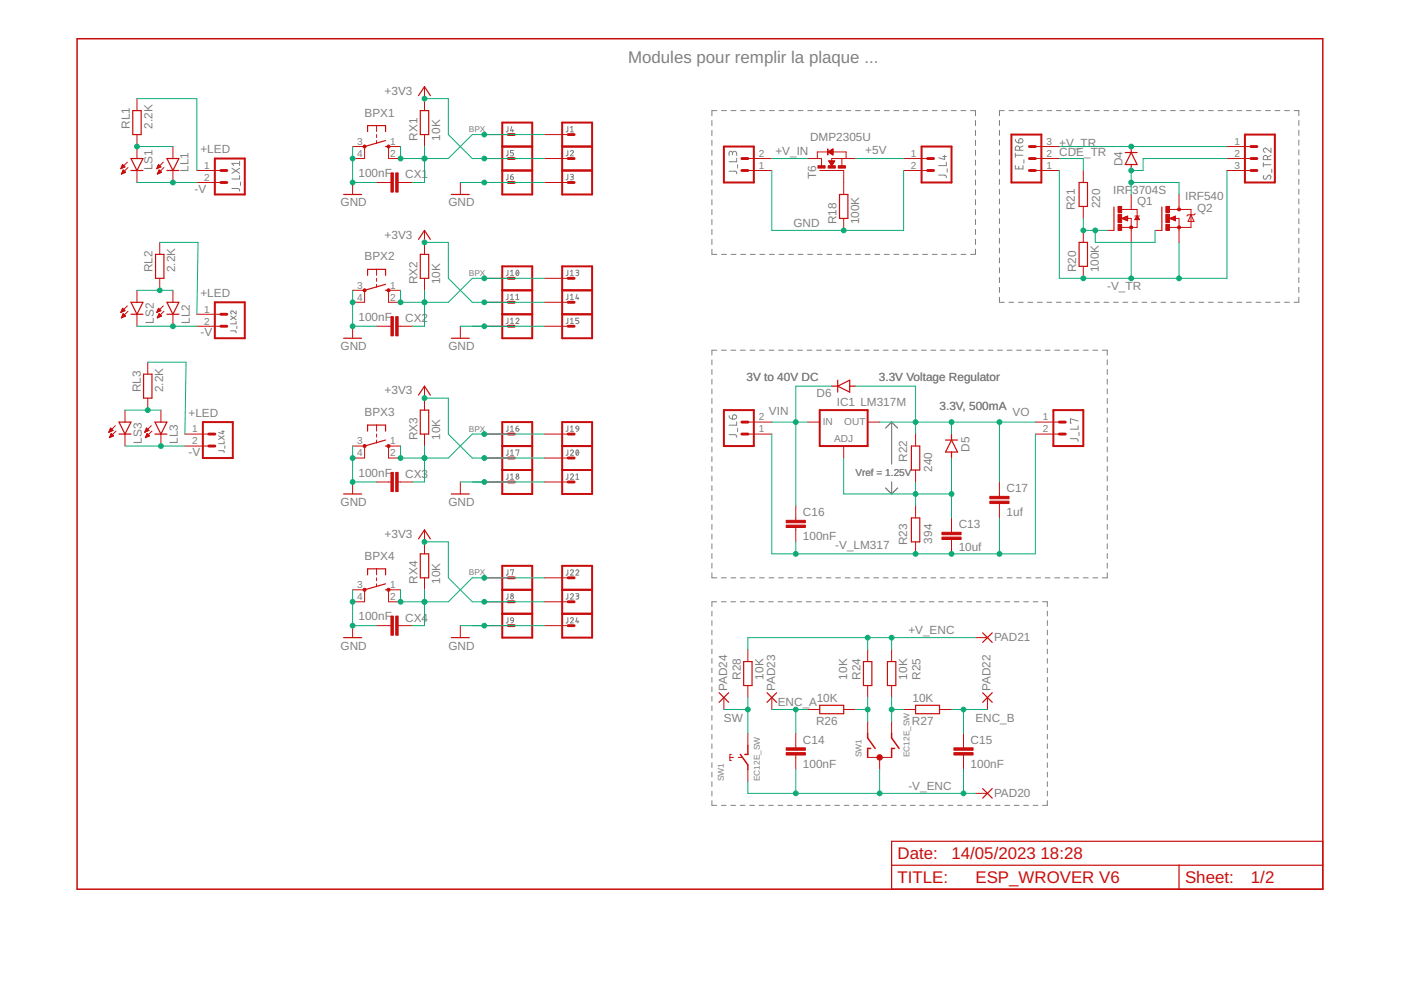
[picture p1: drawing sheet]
<svg xmlns="http://www.w3.org/2000/svg" width="297mm" height="210mm" viewBox="0 0 297 210" stroke-linecap="round" stroke-linejoin="round" font-family="sans-serif">
<g fill="none" stroke="#808080" stroke-width=".21">
<path d="M49.2 40h1.4l.2 .5M49.2 35.7l1.6 1M50.8 34.2v.9M50.8 37.2v.8h-1.6M50.8 35.7l-1.6 1M50.8 34.6h-1.6l.3 .5M51 38.6v.7M107.7 26.8v1l-.4 .2M107.7 31.9v1l-.4 .1M107.7 37v1l-.4 .1M108.2 37.5h.4a.31 .31 0 0 1 .3 .3 .31 .31 0 0 1-.4 .3 .31 .31 0 0 1-.3-.3zM108.5 26.8l-.3 .9h.7"/>
<path d="M108.7 27.5v.5M108.8 37l-.3 .1-.3 .4M108.9 31.9h-.7v.5h.4a.32 .32 0 0 1 .3 .3 .32 .32 0 0 1-.3 .3h-.4M120.4 26.8v1l-.4 .2M120.4 31.9v1l-.4 .1M120.4 37v1l-.4 .1M120.9 32.2a.31 .31 0 0 1 .5-.3 .31 .31 0 0 1 .1 .5l-.6 .6h.7M120.9 37h.5l.2 .2-.2 .3h-.3M120.9 28h.7M120.9 27.1l.4-.3v1.2M121.3 37.5l.2 .1v.4l-.6 .1M150.9 25.5v1.1"/>
<path d="M150.9 27.6v1.1M150.9 29.7v1.1M150.9 31.8v1.1M150.9 34v1M150.9 36v1.1M150.9 38.1v1.1M152 23.5h-1.1v1.1M153 23.5h1M154.6 36.3h1.4l.2 .5M155 23.5h1M155.3 32.5a.44 .44 0 0 1 .4-.4 .44 .44 0 0 1 .5 .4v.5M155.3 32.8v-.4a.36 .36 0 0 0-.4-.3 .36 .36 0 0 0-.3 .3v.6"/>
<path d="M156.2 33.5v.8h-1.6M156.4 34.9v.7M157 23.5h1.1M159.1 23.5h1M161.1 23.5h1M163.1 23.5h1.1M165.2 23.5h1M167.2 23.5h1M169.2 23.5h1M171.3 23.5h1M173.3 23.5h1M175.3 23.5h1"/>
<path d="M177.4 23.5h1M179.4 23.5h1M181.4 23.5h1M183.4 23.5h1.1M185.5 23.5h1M187.5 23.5h1M189.5 23.5h1.1M191.6 23.5h1M193.6 23.5h1M195.6 23.5h1.1M197.7 23.5h1M199 37.1l1.4 .1 .2 .5"/>
<path d="M199.7 23.5h1M199.9 33.2h.7M200.3 32.9v.9l-1.3-.3M200.6 34.4v.7h-1.6M200.8 35.8v.7M201.7 23.5h1.1M203.8 23.5h1M205.8 23.5h1v1.1M206.8 25.5v1.1M206.8 27.6v1.1M206.8 29.7v1.1M206.8 31.8v1.1"/>
<path d="M206.8 34v1M206.8 36v1.1M206.8 38.1v1.1M211.9 25.5v1.1M211.9 27.6v1.1M211.9 29.7v1.1M211.9 31.8v1.1M211.9 33.9v1M211.9 35.9v1.1M211.9 38v1.1M212.9 23.5h-1v1M213.9 23.5h1"/>
<path d="M215.3 29.6l.3 .6 .4 .1M215.3 35.1v.7h1.6v-.7M215.3 32.5v.9M215.3 32.9h1.6M215.9 23.5h1M216 35.3v.5M216.1 29.5a.46 .46 0 0 1 .7 .1 .46 .46 0 0 1-.3 .7h-.5zM216.2 31.9v-.5a.46 .46 0 0 0-.5-.5 .46 .46 0 0 0-.4 .5v.5h1.6M216.9 30.9l-.7 .4M217.1 33.9v.7M217.9 23.5h1M220 23.5h1"/>
<path d="M222 23.5h1M224 23.5h1M226 23.5h1M228 23.5h1M230 23.5h1.1M232.1 23.5h1M234.1 23.5h1M236.1 23.5h1M238.1 23.5h1M240.1 23.5h1M242.1 23.5h1M244.1 23.5h1.1"/>
<path d="M246.1 23.5h1.1M248.2 23.5h1M250.2 23.5h1M252.2 23.5h1M254.2 23.5h1M256.2 23.5h1M258.3 23.5h1M260.3 23.5h1M262.3 23.5h1M264.3 23.5h1M266.3 23.5h1M267.8 34.9h1.7"/>
<path d="M267.8 34.5v.9M268 37.2l-.1 .6 .3 .2 .2-.1 .6-.8a.47 .47 0 0 1 .5 .4 .47 .47 0 0 1-.3 .5M268.3 23.5h1M268.8 33.8v-.4a.46 .46 0 0 0-.5-.4 .46 .46 0 0 0-.5 .4v.4h1.7M269.5 31.4v.9l-.9-.8a.44 .44 0 0 0-.7 .2 .44 .44 0 0 0 .3 .6M269.5 33l-.7 .3M269.6 35.9v.7M270.3 23.5h1.1M272.4 23.5h1M274.4 23.5h1v1M275.4 25.5v1.1M275.4 27.6v1.1"/>
<path d="M275.4 29.7v1.1M275.4 31.8v1.1M275.4 33.9v1M275.4 35.9v1.1M275.4 38v1.1M107.7 57.3v1l-.4 .1M108.2 58.4h.7M108.2 57.6l.4-.3v1.1M109.5 57.4l.1-.1a.57 .57 0 0 1 .4 .6 .57 .57 0 0 1-.4 .5l-.2-.5zM110 57.6l-.5 .6M120.4 57.3v1l-.4 .1M120.9 58.4h.7"/>
<path d="M120.9 57.6l.4-.3v1.1M122.1 57.3h.5l.1 .2-.1 .3h-.4M122.4 57.8l.3 .1v.4l-.6 .1M150.9 40.2v1.1M150.9 42.3v1.1M150.9 44.4v1.1M150.9 46.5v1.1M150.9 48.6v1.1M150.9 50.7v1.1M150.9 52.8v1.1h1.1M153 53.9h1M155 53.9h1"/>
<path d="M157 53.9h1.1M159.1 53.9h1M161.1 53.9h1M163.1 53.9h1.1M165.2 53.9h1M167.2 53.9h1M169.2 53.9h1M171.3 53.9h1M173.3 53.9h1M175.3 53.9h1M177.4 53.9h1M179.4 53.9h1"/>
<path d="M181.4 53.9h1M183.4 53.9h1.1M185.5 53.9h1M187.5 53.9h1M189.5 53.9h1.1M191.6 53.9h1M193.6 53.9h1M195.6 53.9h1.1M197.7 53.9h1M199.7 53.9h1M201.7 53.9h1.1M203.8 53.9h1"/>
<path d="M206.8 40.2v1.1M206.8 42.3v1.1M206.8 44.4v1.1M206.8 46.5v1.1M206.8 48.6v1.1M206.8 50.7v1.1M206.8 52.8v1.1h-1M211.9 40.1v1.1M211.9 42.2v1.1M211.9 44.3v1M211.9 46.4v1M211.9 48.4v1.1"/>
<path d="M211.9 50.5v1.1M211.9 52.6v1.1M211.9 54.7v1.1M211.9 56.8v1M211.9 58.8v1.1M275.4 40.1v1.1M275.4 42.2v1.1M275.4 44.3v1M275.4 46.4v1M275.4 48.4v1.1M275.4 50.5v1.1M275.4 52.6v1.1"/>
<path d="M275.4 54.7v1.1M275.4 56.8v1M275.4 58.8v1.1M48.9 70.1l1 .1 .2 .3M48.9 67l1.2 .8M50.1 65.9v.7l-.7-.6a.33 .33 0 0 0-.5 .1 .33 .33 0 0 0 .2 .5M50.1 68.1v.6h-1.2M50.1 67l-1.2 .8M50.2 69.2v.5M107.7 62.4v1l-.4 .1M107.7 67.5v.9l-.4 .2M108.2 62.6l.4-.2v1.1"/>
<path d="M108.2 67.7l.4-.2v1.1M108.2 63.5h.7M108.2 68.6h.7M109.4 67.7a.31 .31 0 0 1 .4-.2 .31 .31 0 0 1 .1 .5l-.5 .6h.6M109.4 63.5h.6M109.4 62.6l.3-.2v1.1M120.4 62.4v1l-.4 .1M120.4 67.5v.9l-.4 .2M120.9 63.5h.7M120.9 68.6h.7M120.9 62.6l.4-.2v1.1M120.9 67.7l.4-.2v1.1"/>
<path d="M122.3 62.4l-.2 .9h.6M122.5 63v.5M122.7 67.5h-.6v.5h.4a.32 .32 0 0 1 .2 .3 .32 .32 0 0 1-.2 .3h-.4M150.9 76.3v1M150.9 78.4v1M152 74.3h-1.1v1M153 74.3h1M155 74.3h1M157 74.3h1M159 74.3h1M161 74.3h1.1M163 74.3h1.1"/>
<path d="M165.1 74.3h1M167.1 74.3h1M169.1 74.3h1M171.1 74.3h1M173.1 74.3h1.1M175.2 74.3h1M177.2 74.3h1M179.2 74.3h1M181.2 74.3h1M183.2 74.3h1.1M185.3 74.3h1M187.3 74.3h1"/>
<path d="M189.3 74.3h1M191.3 74.3h1M193.3 74.3h1.1M195.4 74.3h1M197.4 74.3h1M199.4 74.3h1M201.4 74.3h1M203.4 74.3h1.1M205.5 74.3h1M207.5 74.3h1M209.5 74.3h1M211.5 74.3h1"/>
<path d="M211.9 60.9v1.1M211.9 63v1.1h1M213.5 74.3h1.1M213.9 64.1h1M215.6 74.3h1M215.9 64.1h1M217.6 74.3h1M217.9 64.1h1M219.6 74.3h1M220 64.1h1M221.6 74.3h1M222 64.1h1"/>
<path d="M223.6 74.3h1.1M224 64.1h1M225.7 74.3h1M226 64.1h1M227.7 74.3h1M228 64.1h1M229.7 74.3h1M230 64.1h1.1M231.7 74.3h1M232.1 64.1h1M233.7 74.3h1.1v1M234.1 64.1h1"/>
<path d="M234.8 76.3v1M234.8 78.4v1M236.1 64.1h1M238.1 64.1h1M240.1 64.1h1M242.1 64.1h1M244.1 64.1h1.1M246.1 64.1h1.1M248.2 64.1h1M250.2 64.1h1M252.2 64.1h1M254.2 64.1h1"/>
<path d="M256.2 64.1h1M258.3 64.1h1M260.3 64.1h1M262.3 64.1h1M264.3 64.1h1M266.3 64.1h1M268.3 64.1h1M270.3 64.1h1.1M272.4 64.1h1M275.4 60.9v1.1M275.4 63v1.1h-1M46.4 95.5l1 .1 .1 .3"/>
<path d="M46.4 92.4l1.1 .8M47 91.5h.5M47.3 91.3v.7l-.9-.3M47.5 93.5v.6h-1.1M47.5 92.4l-1.1 .8M47.7 94.5v.6M107.7 90.3v1l-.4 .2M107.7 95.4v1l-.4 .1M108.2 91.5h.7M108.2 90.6l.4-.3v1.2M108.2 95.7l.4-.3v1.1M108.2 96.5h.7"/>
<path d="M109.4 90.8h.4a.31 .31 0 0 1 .2 .4 .31 .31 0 0 1-.3 .2 .31 .31 0 0 1-.3-.3zM109.4 95.5v-.1h.6l-.3 1.1M109.9 90.3l-.3 .1-.2 .4M120.4 90.3v1l-.4 .2M120.4 95.4v1l-.4 .1M120.9 95.7a.31 .31 0 0 1 .5-.3 .31 .31 0 0 1 .1 .5l-.6 .6h.7M120.9 91.5h.7M120.9 90.6l.4-.3v1.2M122.2 90.4h.4l.1 .6-.5-.1zM122.2 95.5l.1-.1a.57 .57 0 0 1 .4 .6 .57 .57 0 0 1-.4 .5l-.2-.5zM122.7 95.7l-.5 .6M122.7 91l-.2 .4-.3 .1"/>
<path d="M150.9 80.4v1M150.9 82.5v1M150.9 84.5v1.1M150.9 86.6v1M150.9 88.6v1.1M150.9 90.7v1M150.9 92.7v1.1M150.9 94.8v1M150.9 96.8v1.1M150.9 98.9v1M154.6 92.2h1.4l.2 .5M154.6 88.1l.1 .5 .6 .3"/>
<path d="M155.4 88.1a.46 .46 0 0 1 .7 .1 .46 .46 0 0 1-.4 .7h-.4zM156.2 89.4v.7h-1.6M156.4 90.8v.7M189 89.5v8.9M189 89.5l1.3 1.3M189 89.5l-1.2 1.3M226.9 93h1.4l.3 .2v.4M228.6 90.3v.7h-1.7M228.6 89.3l-1.7-.5v.9h.2M228.8 91.7v.7M234.8 80.4v1M234.8 82.5v1"/>
<path d="M234.8 84.5v1.1M234.8 86.6v1M234.8 88.6v1.1M234.8 90.7v1M234.8 92.7v1.1M234.8 94.8v1M234.8 96.8v1.1M234.8 98.9v1M107.7 100.5v1l-.4 .1M108.2 100.7l.4-.2v1.1M108.2 101.6h.7M120.4 100.5v1l-.4 .1"/>
<path d="M120.9 100.7a.31 .31 0 0 1 .5-.2 .31 .31 0 0 1 .1 .5l-.6 .6h.7M122.1 101.6h.6M122.1 100.7l.3-.2v1.1M150.9 100.9v1.1M150.9 103v1M150.9 105v1.1M150.9 107.1v1M150.9 109.1v1.1M150.9 111.2v1M150.9 113.2v1.1M150.9 115.3v1.1M150.9 117.3v1.1"/>
<path d="M150.9 119.4v1.1M187.8 103.5l1.2 1.2M189 102.2v2.5M190.3 103.5l-1.3 1.2M234.8 100.9v1.1M234.8 103v1M234.8 105v1.1M234.8 107.1v1M234.8 109.1v1.1M234.8 111.2v1M234.8 113.2v1.1M234.8 115.3v1.1"/>
<path d="M234.8 117.3v1.1M234.8 119.4v1.1M107.7 120.8v1l-.4 .1M107.7 125.9v1l-.4 .1M107.7 131v.9l-.4 .2M108.2 120.9v-.1h.7l-.3 1.1M108.3 131.1l.2-.1h.3l.1 .6h-.5zM108.9 131.6l-.1 .3-.4 .2M120.4 120.8v1l-.4 .1M120.4 125.9v1l-.4 .1M120.4 131v.9l-.4 .2M120.9 121.1a.31 .31 0 0 1 .5-.3 .31 .31 0 0 1 .1 .5l-.6 .6h.7"/>
<path d="M120.9 126.1a.31 .31 0 0 1 .5-.2 .31 .31 0 0 1 .1 .5l-.6 .6h.7M120.9 131.2a.31 .31 0 0 1 .5-.2 .31 .31 0 0 1 .1 .4l-.6 .7h.7M122.1 121.1a.31 .31 0 0 1 .4-.3 .31 .31 0 0 1 .1 .5l-.5 .6h.6M122.1 125.9h.5l.1 .2-.1 .2-.4 .1M122.3 131l-.2 .8h.6M122.4 126.4l.3 .1v.4l-.6 .1M122.5 131.6v.5M150.9 121.5v1h1.1M150.9 129.6v1M150.9 131.6v1M150.9 133.6v1M150.9 135.6v1"/>
<path d="M150.9 137.6v1M150.9 139.6v1M151.9 127.6h-1v1M153 122.5h1M153 127.6h.9M154.9 127.6h1.1M155 122.5h1M157 127.6h.9M157 122.5h1M159 127.6h1M159 122.5h1M161 127.6h1"/>
<path d="M161 122.5h1.1M163 127.6h1M163 122.5h1.1M165 127.6h1M165.1 122.5h1M167 127.6h1M167.1 122.5h1M169 127.6h1M169.1 122.5h1M171 127.6h1M171.1 122.5h1M173 127.6h1"/>
<path d="M173.1 122.5h1.1M175 127.6h1M175.2 122.5h1M177 127.6h1M177.2 122.5h1M179 127.6h1M179.2 122.5h1M181 127.6h1M181.2 122.5h1M183 127.6h1M183.2 122.5h1.1M185 127.6h1"/>
<path d="M185.3 122.5h1M187 127.6h1M187.3 122.5h1M189 127.6h1M189.3 122.5h1M191 127.6h1M191.3 122.5h1M193 127.6h1M193.3 122.5h1.1M195 127.6h1M195.4 122.5h1M197 127.6h1"/>
<path d="M197.4 122.5h1M199 127.6h1M199.4 122.5h1M201 127.6h1M201.4 122.5h1M203 127.6h1M203.4 122.5h1.1M205 127.6h1M205.5 122.5h1M207 127.6h1M207.5 122.5h1M209 127.6h1"/>
<path d="M209.5 122.5h1M211 127.6h1M211.5 122.5h1M213 127.6h1M213.5 122.5h1.1M215 127.6h1M215.6 122.5h1M217 127.6h1M217.6 122.5h1M219.1 127.6h.9M219.6 122.5h1M221 127.6h1.1v1"/>
<path d="M221.6 122.5h1M222.1 129.6v1M222.1 131.6v1M222.1 133.6v1M222.1 135.6v1M222.1 137.6v1M222.1 139.6v1M223.6 122.5h1.1M225.7 122.5h1M227.7 122.5h1M229.7 122.5h1M231.7 122.5h1"/>
<path d="M234.8 121.5v1h-1.1M150.9 141.6v1M150.9 143.6v1.1M150.9 145.6v1.1M150.9 147.7v1M150.9 149.7v1M150.9 151.7v1M150.9 153.7v1M150.9 155.7v1M150.9 157.7v1M150.9 159.7v1M222.1 141.6v1"/>
<path d="M222.1 143.6v1.1M222.1 145.6v1.1M222.1 147.7v1M222.1 149.7v1M222.1 151.7v1M222.1 153.7v1M222.1 155.7v1M222.1 157.7v1M222.1 159.7v1M150.9 161.7v1M150.9 163.7v1M150.9 165.7v1.1"/>
<path d="M150.9 167.7v1.1M150.9 169.8v1h1M153 170.8h.9M154.9 170.8h1.1M157 170.8h.9M159 170.8h1M161 170.8h1M163 170.8h1M165 170.8h1M167 170.8h1M169 170.8h1M171 170.8h1"/>
<path d="M173 170.8h1M175 170.8h1M177 170.8h1M179 170.8h1M181 170.8h1M183 170.8h1M185 170.8h1M187 170.8h1M189 170.8h1M191 170.8h1M193 170.8h1M195 170.8h1"/>
<path d="M197 170.8h1M199 170.8h1M201 170.8h1M203 170.8h1M205 170.8h1M207 170.8h1M209 170.8h1M211 170.8h1M213 170.8h1M215 170.8h1M217 170.8h1M219.1 170.8h.9"/>
<path d="M222.1 161.7v1M222.1 163.7v1M222.1 165.7v1.1M222.1 167.7v1.1M222.1 169.8v1h-1.1"/>
<circle cx="109.7" cy="100.7" r=".26"/>
<circle cx="109.7" cy="101.3" r=".31"/>
<circle cx="108.6" cy="126.1" r=".26"/>
<circle cx="108.6" cy="126.7" r=".31"/>
</g>
<g fill="none" stroke="#c90d0c" stroke-width=".21">
<path d="M90 18.4v5.1M25.7 35.6h.2M25.7 35.5h.5M25.8 35.4h.7M25.8 36.9h.1M25.8 35.3h.6M25.8 36.7h.3M25.9 35.2h.4M25.9 36.6h.5M25.9 36.5h.7M25.9 35.1h.3M26 34.9h.1"/>
<path d="M26 36.4h.5M26 34.9l.5 .5-.9 .4zM26 36.3h.4M26.1 36.1h.1M26.1 36l.5 .5-.9 .4zM27 34.4l-1.4 1.4M27.1 35.5l-1.4 1.4M29 20.9v2.6M29 28.5v5.1M29 36.2v2.5M33.3 35.6h.2M33.3 35.5h.5"/>
<path d="M33.4 35.4h.7M33.4 36.9h.1M33.4 36.7h.4M33.4 35.3h.6M33.5 35.2h.4M33.5 36.6h.6M33.5 36.5h.7M33.5 35.1h.3M33.6 34.9h.1M33.6 36.4h.5M33.6 34.9l.5 .5-.9 .4zM33.6 36.3h.4"/>
<path d="M33.7 36.1h.1M33.7 36l.5 .5-.8 .4zM34.6 34.4l-1.4 1.4M34.8 35.5l-1.4 1.4M36.7 31.1v2.5M36.7 36.2v2.5M41.7 36.2h5.1M41.7 38.7h5.1M74.8 31.1h2.5v2.5h-2.5M74.8 38.7v2.5M79.8 38.7h3.1M79.8 26.6v1.3"/>
<path d="M79.8 28.5v.7M79.8 29.8v.6M84.4 38.7h3.1M84.9 31.1h-2.5v2.5h2.5M90 28.5v2.6M97.6 38.7v2.5M102.7 33.6h5.1M102.7 38.7h5.1M102.7 28.5h5.1M115.4 33.6h5.1M115.4 38.7h5.1M115.4 28.5h5.1"/>
<path d="M158.6 36.2h5M158.6 33.6h5M171.3 33.6h2.9v1.5M173.8 36.2h5.1v5M175.6 32.2h-2.3v1.4M175.6 32.2l1-.6v1.3zM175.6 32.2h1M175.6 32.3h1M175.7 34.1h1.3l-.7 1zM175.7 32.3h.9M175.7 32.1h.9M175.8 34.2h1.1"/>
<path d="M175.8 34.3h1.1M175.9 34.4h.9M175.9 32.4h.7M175.9 32h.7M175.9 34.5h.8M176 32h.6M176 34.5h.7M176 32.4h.6M176 34.6h.7M176.1 34.7h.5M176.1 31.9h.5M176.1 32.5h.5"/>
<path d="M176.1 34.8h.5M176.1 34.8h.4M176.2 34.9h.3M176.2 32.6h.4M176.2 31.8h.4M176.2 35h.2M176.3 35.1h.1M176.3 32.7h.3M176.3 31.7h.3M176.4 31.7h.2M176.4 32.7h.2M176.5 32.8h.1"/>
<path d="M176.5 31.6h.1M176.6 32.2h2.8v1.4M178.5 33.6v1.5M181.4 33.6h-5.1v.5M191.6 36.2h5.1M191.6 33.6h5.1M219.5 36.2h5.1M219.5 33.6h5.1M219.5 31.1h5.1M229.7 36.2v2.5M260.1 36.2h5.1M260.1 33.6h5.1"/>
<path d="M260.1 31.1h5.1M33.9 51.4v2.5M33.9 59v2.6M79.8 57.1v1.3M79.8 59v.6M90 48.9v5M90 59v2.6M102.7 59h5.1M115.4 59h5.1M178.9 46.3v2.6M229.7 43.8v2.5M229.7 48.9v2.5"/>
<path d="M229.7 56.5v2.5M234.8 48.9h1.4M237.8 46.3l1.3-.5v1zM237.8 44.4h3.3v1.4M237.9 46.3h1.2M238 46.4h1.1M238.2 46.1h.9M238.3 46.5h.8M238.5 46h.6M238.6 46.6h.5M238.8 45.9h.3M238.9 46.7h.2"/>
<path d="M239 46.3h.8v5.1M239.8 41.2v3.2M240.6 45.8h1M240.6 46.5h1M240.7 46.4h.8M240.8 46.3h.6M240.9 46.1h.4M240.9 46h.4M241 45.9h.2M241.1 46.4v1.8h-3.3M241.1 45.8l.5 .8h-1zM244.9 48.9h1.4"/>
<path d="M247.9 46.3l1.3-.5v1zM248 44.4h4.5v3.8h-4.6M249.1 46.3h.9v5.1M250 41.2v3.2M252.5 45.6l.7 1.3h-1.3zM253.4 45.3l-.2 .3h-1.3l-.3 .2M25.6 66.2h.2M25.7 66h.4M25.7 65.9h.7M25.7 67.4h.1M25.8 65.8h.6M25.8 67.2h.3"/>
<path d="M25.8 65.7h.5M25.8 67.1h.5M25.9 65.6h.3M25.9 67h.7M26 65.4h.1M26 66.9h.5M26 65.4l.5 .5-.9 .4zM26 66.8h.4M26.1 66.7h.2M26.1 66.5h.1M26.1 66.5l-.4 .9M26.1 66.5l.5 .5"/>
<path d="M26.6 67l-.9 .4M27 64.9l-1.4 1.4M27.1 66l-1.4 1.4M29 61.6v2.5M29 66.6v2.6M31.3 76.8v2.5M33.3 66.2h.1M33.3 66h.4M33.4 65.9h.6M33.4 67.4h.1M33.4 65.8h.7M33.4 67.2h.3"/>
<path d="M33.5 65.7h.5M33.5 67.1h.5M33.5 67h.7M33.5 65.6h.3M33.6 65.4h.1M33.6 66.9h.5M33.6 66.8h.4M33.6 65.4l.5 .5-.9 .4zM33.7 66.7h.2M33.7 66.5h.1M33.7 66.5l-.3 .9M33.7 66.5l.5 .5"/>
<path d="M34.2 67l-.8 .4M34.6 64.9l-1.4 1.4M34.8 66l-1.4 1.4M36.7 61.6v2.5M36.7 66.6v2.6M41.7 66.6h5.1M41.7 69.2h5.1M74.8 61.6h2.5v2.5h-2.5M74.8 69.2v2.5M79.8 69.2h3.1M79.8 60.3v.6M84.4 69.2h3.1"/>
<path d="M84.9 61.6h-2.5v2.5h2.5M97.6 69.2v2.5M102.7 69.2h5.1M102.7 64.1h5.1M115.4 69.2h5.1M115.4 64.1h5.1M23.1 91.6h.1M23.1 91.5h.3M23.2 91.4h.5M23.2 92.7h.2M23.2 91.3h.8M23.3 91.1h.5"/>
<path d="M23.3 92.6h.4M23.3 92.5h.6M23.3 91h.4M23.4 90.9h.2M23.4 92.4h.6M23.4 90.8h.1M23.4 92.2h.5M23.5 92.1h.3M23.5 92h.2M23.6 91.9l.5 .5-.9 .4zM24 91.3l-.5-.5-.4 .9M24 91.3l-.9 .4"/>
<path d="M24.5 90.3l-1.4 1.4M24.6 91.4l-1.4 1.4M26.5 87v2.5M26.5 92v2.6M30.7 91.6h.1M30.8 91.5h.2M30.8 91.4h.5M30.8 92.7h.2M30.9 91.3h.7M30.9 91.1h.6M30.9 92.6h.4M30.9 92.5h.7"/>
<path d="M31 91h.3M31 90.9h.2M31 92.4h.6M31.1 90.8h.1M31.1 92.2h.4M31.1 92.1h.3M31.2 92h.1M31.2 91.9l.5 .5-.9 .4zM31.3 84.4v2.6M31.6 91.3l-.5-.5-.4 .9M31.6 91.3l-.9 .4M32.1 90.3l-1.4 1.4"/>
<path d="M32.2 91.4l-1.4 1.4M34.1 87v2.5M34.1 92v2.6M39.2 92h5.1M39.2 94.6h5.1M74.8 94.6h2.5v2.5h-2.5M79.8 90.1v1.3M79.8 92v.7M79.8 93.3v.6M84.9 94.6h-2.5v2.5h2.5M90 81.9v5.1M90 92v2.6"/>
<path d="M102.7 92h5.1M102.7 97.1h5.1M115.4 92h5.1M115.4 97.1h5.1M158.6 89.5h5M158.6 92h5M171.3 89.5h2.5M178.9 94.6v2.5M184 89.5h2.5M194.1 92v2.6M194.1 99.7v2.5M219.5 89.5h5.1"/>
<path d="M219.5 92h5.1M74.8 102.2v2.5M79.8 102.2h3.1M84.4 102.2h3.1M90 112.4v5M97.6 102.2v2.5M102.7 102.2h5.1M115.4 102.2h5.1M168.7 107.3v3M168.7 111.8v3.1M194.1 107.3v2.5M194.1 114.9v2.5"/>
<path d="M201.7 109.8v3.1M201.7 114.4v3M211.9 102.2v3M211.9 106.8v3M74.8 125.1h2.5v2.5h-2.5M74.8 132.7v2.5M79.8 120.6v1.3M79.8 122.5v.6M79.8 123.8v.6M79.8 132.7h3.1M84.4 132.7h3.1M84.9 125.1h-2.5v2.5h2.5"/>
<path d="M90 122.5v2.6M97.6 132.7v2.5M102.7 127.6h5.1M102.7 132.7h5.1M102.7 122.5h5.1M115.4 127.6h5.1M115.4 132.7h5.1M115.4 122.5h5.1M158.6 137.7v2.6M184 137.7v2.6M189 137.7v2.6M206.8 135.2h2.6"/>
<path d="M153.5 147.9v2.5M155.1 160h-.4v1.2h.4M158.6 145.4v2.5M158.6 155.5v2.6M163.6 147.9v2.5M168.7 155.5v3.1M171.3 150.4h2.5M178.9 150.4h2.5M184 145.4v2.5M184 153v2.5M189 145.4v2.5M189 153v2.5"/>
<path d="M191.6 150.4h2.5M199.2 150.4h2.5M204.3 155.5v3.1M209.4 147.9v2.5M154.7 160.6h.8M156.5 160.6h.8M158.6 163.1v2.6M168.7 160.1v3M184 160.6h5M186.5 160.6v2.5M204.3 160.1v3M206.8 168.2h2.6"/>
</g>
<g fill="#c90d0c" stroke="#c90d0c" stroke-width=".21">
<path d="M173.4 35.1h1.5v.5h-1.5z"/>
<path d="M175.6 35.1h1.5v.5h-1.5z"/>
<path d="M177.7 35.1h1.6v.5h-1.6z"/>
<path d="M175.5 31.6h.1v1.3h-.1z"/>
<path d="M237 47.6h.8v1.3h-.8z"/>
<path d="M237 43.8h.8v1.2h-.8z"/>
<path d="M237 45.4h.8v1.8h-.8z"/>
<path d="M166.7 111.3h4.1v.5h-4.1z"/>
<path d="M166.7 110.3h4.1v.5h-4.1z"/>
<path d="M199.7 113.9h4.1v.5h-4.1z"/>
<path d="M199.7 112.9h4.1v.5h-4.1z"/>
<path d="M209.9 106.3h4v.5h-4z"/>
<path d="M209.9 105.2h4v.5h-4z"/>
<path d="M166.7 159.6h4.1v.5h-4.1z"/>
<path d="M166.7 158.6h4.1v.5h-4.1z"/>
<path d="M202.2 159.6h4.1v.5h-4.1z"/>
<path d="M202.2 158.6h4.1v.5h-4.1z"/>
<path d="M82.9 36.7h.5v4h-.5z"/>
<path d="M83.9 36.7h.5v4h-.5z"/>
<path d="M82.9 67.1h.5v4.1h-.5z"/>
<path d="M83.9 67.1h.5v4.1h-.5z"/>
<path d="M82.9 100.2h.5v4h-.5z"/>
<path d="M83.9 100.2h.5v4h-.5z"/>
<path d="M82.9 130.6h.5v4.1h-.5z"/>
<path d="M83.9 130.6h.5v4.1h-.5z"/>
<path d="M247.2 47.6h.7v1.3h-.7z"/>
<path d="M247.2 43.8h.7v1.2h-.7z"/>
<path d="M247.2 45.4h.7v1.8h-.7z"/>
</g>
<g fill="none" stroke="#c90d0c" stroke-width=".25">
<path d="M27.8 33.6h2.5l-1.3 2.6zM27.8 36.2h2.5M28.2 23.5h1.7v5h-1.7zM35.4 36.2h2.5M35.4 33.6h2.5l-1.2 2.6zM77.9 27.9v-1.3h3.8v1.3M81.7 31.1h.7M81.7 29.8l-4.4 1.3M88.7 20.3l1.3-1.9 1.2 1.9M89.1 23.5h1.8v5h-1.8zM228.8 38.7h1.8v5.1h-1.8zM238.6 32.3h2.5"/>
<path d="M239.8 32.3l1.3 2.6h-2.5zM239.8 31.1v1.2M239.8 34.9v1.3M33 53.9h1.8v5.1h-1.8zM72.9 41.2h3.8M77.9 58.4v-1.3h3.8v1.3M88.7 50.8l1.3-1.9 1.2 1.9M89.1 53.9h1.8v5.1h-1.8zM95.7 41.2h3.8M178 41.2h1.8v5.1h-1.8zM228.8 51.4h1.8v5.1h-1.8zM236.2 43.9v5"/>
<path d="M246.3 43.9v5M27.8 64.1h2.5l-1.3 2.5zM27.8 66.6h2.5M30.4 79.3h1.8v5.1h-1.8zM35.4 66.6h2.5M35.4 64.1h2.5l-1.2 2.5zM72.9 71.7h3.8M81.7 61.6h.7M81.7 60.3l-4.4 1.3M95.7 71.7h3.8M25.2 89.5h2.6l-1.3 2.5zM25.2 92h2.6"/>
<path d="M32.9 92h2.5M32.9 89.5h2.5l-1.3 2.5zM77.9 91.4v-1.3h3.8v1.3M81.7 94.6h.7M81.7 93.3l-4.4 1.3M88.7 83.8l1.3-1.9 1.2 1.9M89.1 87h1.8v5h-1.8zM176.3 81.9h1.3M177.6 81.9l2.5-1.3v2.5zM177.6 80.6v2.5M180.1 81.9h1.3M193.2 94.6h1.8v5.1h-1.8z"/>
<path d="M200.5 93.3h2.5M201.7 93.3l1.3 2.5h-2.5zM201.7 92v1.3M201.7 95.8v1.3M72.9 104.7h3.8M88.7 114.3l1.3-1.9 1.2 1.9M89.1 117.4h1.8v5.1h-1.8zM95.7 104.7h3.8M193.2 109.8h1.8v5.1h-1.8zM72.9 135.2h3.8M77.9 121.9v-1.3h3.8v1.3M81.7 125.1h.7"/>
<path d="M81.7 123.8l-4.4 1.3M95.7 135.2h3.8M208.3 134.2l2.1 2M210.4 134.2l-2.1 2M152.5 146.9l2 2M154.5 146.9l-2 2M157.7 140.3h1.7v5.1h-1.7zM162.6 146.9l2.1 2M164.7 146.9l-2.1 2M173.8 149.5h5.1v1.8h-5.1zM183.1 140.3h1.7v5.1h-1.7zM188.2 140.3h1.7v5.1h-1.7z"/>
<path d="M194.1 149.5h5.1v1.8h-5.1zM208.3 146.9l2.1 2M210.4 146.9l-2.1 2M189 178.4h91.5v10.1h-91.5zM208.3 167.2l2.1 2M210.4 167.2l-2.1 2M189 183.5h91.5M250 183.5v5"/>
</g>
<g fill="none" stroke="#c90d0c" stroke-width=".42">
<path d="M45.6 33.6h6.3v7.6h-6.3zM106.5 31.1h6.3M106.5 26h6.3v15.2h-6.3zM106.5 36.2h6.3M119.2 31.1h6.3M119.2 26h6.3v15.2h-6.3zM119.2 36.2h6.3M153.5 31.1h6.3v7.6h-6.3zM195.4 31.1h6.3v7.6h-6.3zM214.4 28.5h6.4v10.2h-6.4zM263.9 28.5h6.4v10.2h-6.4zM106.5 56.5h6.3v15.2h-6.3z"/>
<path d="M119.2 56.5h6.3v15.2h-6.3zM45.6 64.1h6.3v7.6h-6.3zM106.5 61.6h6.3M106.5 66.6h6.3M119.2 61.6h6.3M119.2 66.6h6.3M43 89.5h6.4v7.6h-6.4zM106.5 94.6h6.3M106.5 89.5h6.3v15.2h-6.3zM106.5 99.7h6.3M119.2 94.6h6.3M119.2 89.5h6.3v15.2h-6.3z"/>
<path d="M119.2 99.7h6.3M153.5 87h6.3v7.6h-6.3zM173.8 87h10.2v7.6h-10.2zM223.3 87h6.4v7.6h-6.4zM106.5 120h6.3v15.2h-6.3zM119.2 120h6.3v15.2h-6.3zM106.5 125.1h6.3M106.5 130.1h6.3M119.2 125.1h6.3M119.2 130.1h6.3"/>
</g>
<g fill="none" stroke="#c90d0c" stroke-width=".61">
<path d="M46.8 36.2h1.3M46.8 38.7h1.3M107.8 33.6h1.2M107.8 38.7h1.2M107.8 28.5h1.2M120.5 33.6h1.2M120.5 38.7h1.2M120.5 28.5h1.2M157.3 33.6h1.3M157.3 36.2h1.3M196.7 33.6h1.2M196.7 36.2h1.2"/>
<path d="M218.2 33.6h1.3M218.2 36.2h1.3M218.2 31.1h1.3M265.2 33.6h1.3M265.2 36.2h1.3M265.2 31.1h1.3M107.8 59h1.2M120.5 59h1.2M46.8 69.2h1.3M46.8 66.6h1.3M107.8 69.2h1.2M107.8 64.1h1.2"/>
<path d="M120.5 69.2h1.2M120.5 64.1h1.2M44.3 92h1.3M44.3 94.6h1.3M107.8 92h1.2M107.8 97.1h1.2M120.5 92h1.2M120.5 97.1h1.2M157.3 89.5h1.3M157.3 92h1.3M224.6 89.5h1.3M224.6 92h1.3"/>
<path d="M107.8 102.2h1.2M120.5 102.2h1.2M107.8 122.5h1.2M107.8 127.6h1.2M107.8 132.7h1.2M120.5 122.5h1.2M120.5 127.6h1.2M120.5 132.7h1.2"/>
</g>
<g fill="#c90d0c" stroke="#c90d0c" stroke-width=".21">
<path d="M239.6 48h.5v.5h-.5z" fill-rule="evenodd"/>
<path d="M77.1 124.8h.4v.5h-.4z" fill-rule="evenodd"/>
<path d="M82.1 124.8h.5v.5h-.5z" fill-rule="evenodd"/>
<circle cx="186.5" cy="160.6" r=".57"/>
<circle cx="77.3" cy="31.1" r=".33"/>
<circle cx="82.4" cy="31.1" r=".33"/>
<circle cx="77.3" cy="61.5" r=".33"/>
<circle cx="82.4" cy="61.5" r=".33"/>
<circle cx="77.3" cy="94.6" r=".33"/>
<circle cx="82.4" cy="94.6" r=".33"/>
<circle cx="250" cy="48.2" r=".33"/>
<circle cx="250" cy="44.4" r=".33"/>
</g>
<path d="M16.3 8.2h264.2v180.3h-264.2zM249.1 46.1l-.9 .2 .9 .3v-.3h-.3M157 160l1.6 2.2v.9M158.6 158.1v1.9h-.7M184 155.5v1l1.5 2.2M184.6 158.7h-.6v1.9M189 155.5v1l1.6 2.2M189.7 158.7h-.7v1.9" fill="none" stroke="#c90d0c" stroke-width=".32"/>
<g fill="none" stroke="#0dab76" stroke-width=".21">
<path d="M29 38.7h12.7M29 20.9h12.7v15.3M29 31.1h7.7M74.8 31.1v7.6h5M90 31.1v7.6h-2.5M90 20.9h5.1v7.6l5 5.1h15.3M97.6 38.7h17.8M115.4 28.5h-15.3l-5 5.1h-10.2v-2.5M163.6 36.2v12.7h28v-12.7M163.6 33.6h7.7M181.4 33.6h10.2M224.6 33.6h5.1v2.6"/>
<path d="M224.6 31.1h35.5M224.6 36.2v22.8h35.5v-22.8M239.8 38.7h10.2v2.5M260.1 33.6h-17.7v2.6h-2.6v5M33.9 51.4h8.1l-.3 15.2M90 51.4h5.1v7.6l5 5.1h15.3M115.4 59h-15.3l-5 5.1h-10.2v-2.5M229.7 46.3v2.6h5.1M232.2 48.9v2.5h12.7v-2.5M239.8 51.4v7.6M250 51.4v7.6M29 69.2h12.7"/>
<path d="M29 61.6h7.7M31.3 76.8h8.2l-.3 15.2M74.8 61.6v7.6h5M90 61.6v7.6h-2.5M97.6 69.2h17.8M26.5 94.6h12.7M26.5 87h7.6M74.8 94.6v7.6h5M90 94.6v7.6h-2.5M90 84.4h5.1v7.6l5 5.1h15.3M115.4 92h-15.3l-5 5.1h-10.2v-2.5M163.6 92v25.4h55.9v-25.4"/>
<path d="M163.6 89.5h7.7M176.3 81.9h-7.6v25.4M178.9 97.1v7.6h22.8M181.4 81.9h12.7v10.1M186.5 89.5h33M201.7 89.5v2.5M201.7 97.1v12.7M211.9 89.5v12.7M90 114.9h5.1v7.6l5 5.1h15.3M97.6 102.2h17.8M168.7 114.9v2.5M194.1 102.2v5.1"/>
<path d="M211.9 109.8v7.6M74.8 125.1v7.6h5M90 125.1v7.6h-2.5M97.6 132.7h17.8M115.4 122.5h-15.3l-5 5.1h-10.2v-2.5M184 135.2v2.5M189 135.2v2.5M206.8 135.2h-48.2v2.5M153.5 150.4h5.1M158.6 147.9v7.6M163.6 150.4h7.7M168.7 150.4v5.1"/>
<path d="M181.4 150.4h2.6M184 147.9v5.1M189 150.4h2.6M189 147.9v5.1M201.7 150.4h7.7M204.3 150.4v5.1M158.6 165.7v2.5h48.2M168.7 163.1v5.1M186.5 163.1v5.1M204.3 163.1v5.1"/>
</g>
<g fill="#0dab76" stroke="#0dab76" stroke-width=".21">
<circle cx="178.9" cy="48.9" r=".51"/>
<circle cx="74.8" cy="38.7" r=".51"/>
<circle cx="74.8" cy="33.6" r=".51"/>
<circle cx="102.7" cy="38.7" r=".51"/>
<circle cx="74.8" cy="69.2" r=".51"/>
<circle cx="74.8" cy="64.1" r=".51"/>
<circle cx="102.7" cy="69.2" r=".51"/>
<circle cx="74.8" cy="102.2" r=".51"/>
<circle cx="74.8" cy="97.1" r=".51"/>
<circle cx="102.7" cy="102.2" r=".51"/>
<circle cx="74.8" cy="132.7" r=".51"/>
<circle cx="74.8" cy="127.6" r=".51"/>
<circle cx="102.7" cy="132.7" r=".51"/>
<circle cx="90" cy="20.9" r=".51"/>
<circle cx="102.7" cy="33.6" r=".51"/>
<circle cx="90" cy="51.4" r=".51"/>
<circle cx="102.7" cy="64.1" r=".51"/>
<circle cx="90" cy="84.4" r=".51"/>
<circle cx="102.7" cy="97.1" r=".51"/>
<circle cx="90" cy="114.9" r=".51"/>
<circle cx="102.7" cy="127.6" r=".51"/>
<circle cx="36.7" cy="38.7" r=".51"/>
<circle cx="36.7" cy="69.2" r=".51"/>
<circle cx="34.1" cy="94.6" r=".51"/>
<circle cx="229.7" cy="48.9" r=".51"/>
<circle cx="232.2" cy="48.9" r=".51"/>
<circle cx="239.8" cy="36.2" r=".51"/>
<circle cx="239.8" cy="38.7" r=".51"/>
<circle cx="239.8" cy="31.1" r=".51"/>
<circle cx="229.7" cy="59" r=".51"/>
<circle cx="239.8" cy="59" r=".51"/>
<circle cx="250" cy="59" r=".51"/>
<circle cx="201.7" cy="104.7" r=".51"/>
<circle cx="194.1" cy="104.7" r=".51"/>
<circle cx="201.7" cy="89.5" r=".51"/>
<circle cx="194.1" cy="89.5" r=".51"/>
<circle cx="211.9" cy="89.5" r=".51"/>
<circle cx="168.7" cy="89.5" r=".51"/>
<circle cx="168.7" cy="117.4" r=".51"/>
<circle cx="201.7" cy="117.4" r=".51"/>
<circle cx="211.9" cy="117.4" r=".51"/>
<circle cx="194.1" cy="117.4" r=".51"/>
<circle cx="184" cy="150.4" r=".51"/>
<circle cx="189" cy="150.4" r=".51"/>
<circle cx="184" cy="135.2" r=".51"/>
<circle cx="189" cy="135.2" r=".51"/>
<circle cx="186.5" cy="168.2" r=".51"/>
<circle cx="168.7" cy="168.2" r=".51"/>
<circle cx="204.3" cy="168.2" r=".51"/>
<circle cx="168.7" cy="150.4" r=".51"/>
<circle cx="204.3" cy="150.4" r=".51"/>
<circle cx="158.6" cy="150.4" r=".51"/>
<circle cx="29" cy="31.1" r=".51"/>
<circle cx="33.9" cy="61.6" r=".51"/>
<circle cx="31.3" cy="87" r=".51"/>
<circle cx="90" cy="33.6" r=".51"/>
<circle cx="84.9" cy="33.6" r=".51"/>
<circle cx="102.7" cy="28.5" r=".51"/>
<circle cx="90" cy="64.1" r=".51"/>
<circle cx="84.9" cy="64.1" r=".51"/>
<circle cx="102.7" cy="59" r=".51"/>
<circle cx="90" cy="97.1" r=".51"/>
<circle cx="84.9" cy="97.1" r=".51"/>
<circle cx="102.7" cy="92" r=".51"/>
<circle cx="90" cy="127.6" r=".51"/>
<circle cx="84.9" cy="127.6" r=".51"/>
<circle cx="102.7" cy="122.5" r=".51"/>
</g>
<text font-size="3.6" fill="#808080" x="133.2" y="13.3">Modules pour remplir la plaque ...</text>
<g font-size="3.6" fill="#c90d0c">
<text x="190.3" y="182.2">Date:</text>
<text x="201.7" y="182.2">14/05/2023</text>
<text x="220.6" y="182.2">18:28</text>
<text x="190.3" y="187.3">TITLE:</text>
<text x="206.8" y="187.3">ESP_WROVER V6</text>
<text x="251.3" y="187.3">Sheet:</text>
<text x="265.2" y="187.3">1/2</text>
</g>
<g font-size="2.5" fill="#808080">
<text x="81.5" y="20.1">+3V3</text>
<text x="27.5" y="27.3" transform="rotate(-90 27.5 27.3)">RL1</text>
<text x="32.3" y="27.3" transform="rotate(-90 32.3 27.3)">2.2K</text>
<text x="77.3" y="24.7">BPX1</text>
<text x="88.5" y="29.8" transform="rotate(-90 88.5 29.8)">RX1</text>
<text x="93.3" y="29.8" transform="rotate(-90 93.3 29.8)">10K</text>
<text x="171.8" y="29.8">DMP2305U</text>
<text x="42.5" y="32.3">+LED</text>
<text x="164.4" y="32.8">+V_IN</text>
<text x="183.4" y="32.6">+5V</text>
<text x="224.6" y="33.1">CDE_TR</text>
<text x="224.6" y="31.1">+V_TR</text>
<text x="238" y="35.3" transform="rotate(-90 238 35.3)">D4</text>
<text x="32.3" y="36.1" transform="rotate(-90 32.3 36.1)">LS1</text>
<text x="40" y="36.4" transform="rotate(-90 40 36.4)">LL1</text>
<text x="41.2" y="41">-V</text>
<text x="76" y="37.5">100nF</text>
<text x="85.9" y="37.8">CX1</text>
<text x="173" y="37.9" transform="rotate(-90 173 37.9)">T6</text>
<text x="236" y="41.2">IRF</text>
<text x="240" y="41.2">3704S</text>
<text x="72.2" y="43.8">GND</text>
<text x="95.1" y="43.8">GND</text>
<text x="177.4" y="47.6" transform="rotate(-90 177.4 47.6)">R18</text>
<text x="182.2" y="47.6" transform="rotate(-90 182.2 47.6)">100K</text>
<text x="227.9" y="44.5" transform="rotate(-90 227.9 44.5)">R21</text>
<text x="233.2" y="44.1" transform="rotate(-90 233.2 44.1)">220</text>
<text x="241.1" y="43.5">Q1</text>
<text x="251.3" y="42.5">IRF540</text>
<text x="253.8" y="45">Q2</text>
<text x="81.5" y="50.6">+3V3</text>
<text x="168.2" y="48.1">GND</text>
<text x="32.4" y="57.7" transform="rotate(-90 32.4 57.7)">RL2</text>
<text x="37.2" y="57.7" transform="rotate(-90 37.2 57.7)">2.2K</text>
<text x="77.3" y="55.2">BPX2</text>
<text x="228.2" y="57.7" transform="rotate(-90 228.2 57.7)">R20</text>
<text x="233" y="57.7" transform="rotate(-90 233 57.7)">100K</text>
<text x="42.5" y="63.1">+LED</text>
<text x="88.5" y="60.3" transform="rotate(-90 88.5 60.3)">RX2</text>
<text x="93.3" y="60.3" transform="rotate(-90 93.3 60.3)">10K</text>
<text x="234.7" y="61.5">-V_TR</text>
<text x="32.6" y="68.7" transform="rotate(-90 32.6 68.7)">LS2</text>
<text x="40.2" y="68.7" transform="rotate(-90 40.2 68.7)">LL2</text>
<text x="42.5" y="71.2">-V</text>
<text x="76" y="68">100nF</text>
<text x="85.9" y="68.3">CX2</text>
<text x="72.2" y="74.2">GND</text>
<text x="95.1" y="74.2">GND</text>
<text x="29.8" y="83.1" transform="rotate(-90 29.8 83.1)">RL3</text>
<text x="34.6" y="83.1" transform="rotate(-90 34.6 83.1)">2.2K</text>
<text x="81.5" y="83.6">+3V3</text>
<text x="158.3" y="80.8">3V tto 40V DC</text>
<text x="158.3" y="80.8">3V o 40V DC</text>
<text x="186.3" y="80.7">3.3V Voltage Regulator</text>
<text x="40" y="88.5">+LED</text>
<text x="77.3" y="88.2">BPX3</text>
<text x="163" y="88">VIN</text>
<text x="173.1" y="84.1">D6</text>
<text x="177.4" y="86.1">IC1 LM317M</text>
<text x="199.2" y="86.9">3.3V, 500mA</text>
<text x="214.7" y="88.2">VO</text>
<text x="30.1" y="94.1" transform="rotate(-90 30.1 94.1)">LS3</text>
<text x="37.7" y="94.1" transform="rotate(-90 37.7 94.1)">LL3</text>
<text x="88.5" y="93.3" transform="rotate(-90 88.5 93.3)">RX3</text>
<text x="93.3" y="93.3" transform="rotate(-90 93.3 93.3)">10K</text>
<text x="205.6" y="95.8" transform="rotate(-90 205.6 95.8)">D5</text>
<text x="40" y="96.6">-V</text>
<text x="76" y="101">100nF</text>
<text x="85.9" y="101.3">CX3</text>
<text x="192.3" y="97.9" transform="rotate(-90 192.3 97.9)">R22</text>
<text x="197.7" y="100" transform="rotate(-90 197.7 100)">240</text>
<text x="72.2" y="107.3">GND</text>
<text x="95.1" y="107.3">GND</text>
<text x="213.4" y="104.3">C17</text>
<text x="170.2" y="109.4">C16</text>
<text x="203.3" y="112">C13</text>
<text x="213.4" y="109.4">1uf</text>
<text x="77.3" y="118.7">BPX4</text>
<text x="81.5" y="114.1">+3V3</text>
<text x="170.2" y="114.5">100nF</text>
<text x="177.1" y="116.4">-V_LM317</text>
<text x="192.3" y="115.6" transform="rotate(-90 192.3 115.6)">R23</text>
<text x="197.7" y="115.2" transform="rotate(-90 197.7 115.2)">394</text>
<text x="203.3" y="116.8">10uf</text>
<text x="88.5" y="123.8" transform="rotate(-90 88.5 123.8)">RX4</text>
<text x="93.3" y="123.8" transform="rotate(-90 93.3 123.8)">10K</text>
<text x="76" y="131.5">100nF</text>
<text x="85.9" y="131.8">CX4</text>
<text x="72.2" y="137.7">GND</text>
<text x="95.1" y="137.7">GND</text>
<text x="192.6" y="134.4">+V_ENC</text>
<text x="210.8" y="135.9">PAD21</text>
<text x="154.2" y="146.5" transform="rotate(-90 154.2 146.5)">PAD24</text>
<text x="157.1" y="144.1" transform="rotate(-90 157.1 144.1)">R28</text>
<text x="161.9" y="144.1" transform="rotate(-90 161.9 144.1)">10K</text>
<text x="164.3" y="146.5" transform="rotate(-90 164.3 146.5)">PAD23</text>
<text x="164.9" y="149.7">ENC_A</text>
<text x="173.2" y="148.9">10K</text>
<text x="179.6" y="144.1" transform="rotate(-90 179.6 144.1)">10K</text>
<text x="182.5" y="144.1" transform="rotate(-90 182.5 144.1)">R24</text>
<text x="192.3" y="144.1" transform="rotate(-90 192.3 144.1)">10K</text>
<text x="193.5" y="148.9">10K</text>
<text x="195.2" y="144.1" transform="rotate(-90 195.2 144.1)">R25</text>
<text x="210" y="146.5" transform="rotate(-90 210 146.5)">PAD22</text>
<text x="153.5" y="153">SW</text>
<text x="173" y="153.7">R26</text>
<text x="193.4" y="153.7">R27</text>
<text x="206.8" y="153">ENC_B</text>
<text x="170.2" y="157.7">C14</text>
<text x="205.8" y="157.7">C15</text>
<text x="170.2" y="162.8">100nF</text>
<text x="192.6" y="167.5">-V_ENC</text>
<text x="205.8" y="162.8">100nF</text>
<text x="210.8" y="168.9">PAD20</text>
</g>
<g font-size="2.1" fill="#808080">
<text x="43.3" y="35.8">1</text>
<text x="75.8" y="30.7">3</text>
<text x="75.8" y="33.3">4</text>
<text x="82.7" y="30.7">1</text>
<text x="82.7" y="33.3">2</text>
<text x="160.9" y="35.8">1</text>
<text x="160.9" y="33.3">2</text>
<text x="193.1" y="33.3">1</text>
<text x="193.1" y="35.8">2</text>
<text x="221.8" y="35.8">1</text>
<text x="221.8" y="33.3">2</text>
<text x="221.8" y="30.7">3</text>
<text x="261.7" y="30.7">1</text>
<text x="261.7" y="33.3">2</text>
<text x="261.7" y="35.8">3</text>
<text x="43.3" y="38.3">2</text>
<text x="75.8" y="61.2">3</text>
<text x="75.8" y="63.7">4</text>
<text x="82.7" y="61.2">1</text>
<text x="82.7" y="63.7">2</text>
<text x="43.3" y="66.3">1</text>
<text x="43.3" y="68.8">2</text>
<text x="160.9" y="89.1">2</text>
<text x="221.1" y="89.1">1</text>
<text x="40.8" y="91.7">1</text>
<text x="40.8" y="94.2">2</text>
<text x="75.8" y="94.2">3</text>
<text x="82.7" y="94.2">1</text>
<text x="160.9" y="91.7">1</text>
<text x="174.4" y="90.1">IN</text>
<text x="176.8" y="93.8">ADJ</text>
<text x="179" y="90.1">OUT</text>
<text x="221.1" y="91.7">2</text>
<text x="75.8" y="96.7">4</text>
<text x="82.7" y="96.7">2</text>
<text x="181.4" y="100.9">Vref = 1.25V</text>
<text x="75.8" y="124.7">3</text>
<text x="82.7" y="124.7">1</text>
<text x="75.8" y="127.2">4</text>
<text x="82.7" y="127.2">2</text>
</g>
<g font-size="1.8" fill="#808080">
<text x="99.4" y="28">BPX</text>
<text x="99.4" y="58.5">BPX</text>
<text x="99.4" y="91.5">BPX</text>
<text x="99.4" y="122">BPX</text>
<text x="182.7" y="160.6" transform="rotate(-90 182.7 160.6)">SW1</text>
<text x="192.8" y="160.6" transform="rotate(-90 192.8 160.6)">EC12E_SW</text>
<text x="153.5" y="165.7" transform="rotate(-90 153.5 165.7)">SW1</text>
<text x="161.1" y="165.7" transform="rotate(-90 161.1 165.7)">EC12E_SW</text>
</g>
</svg>
